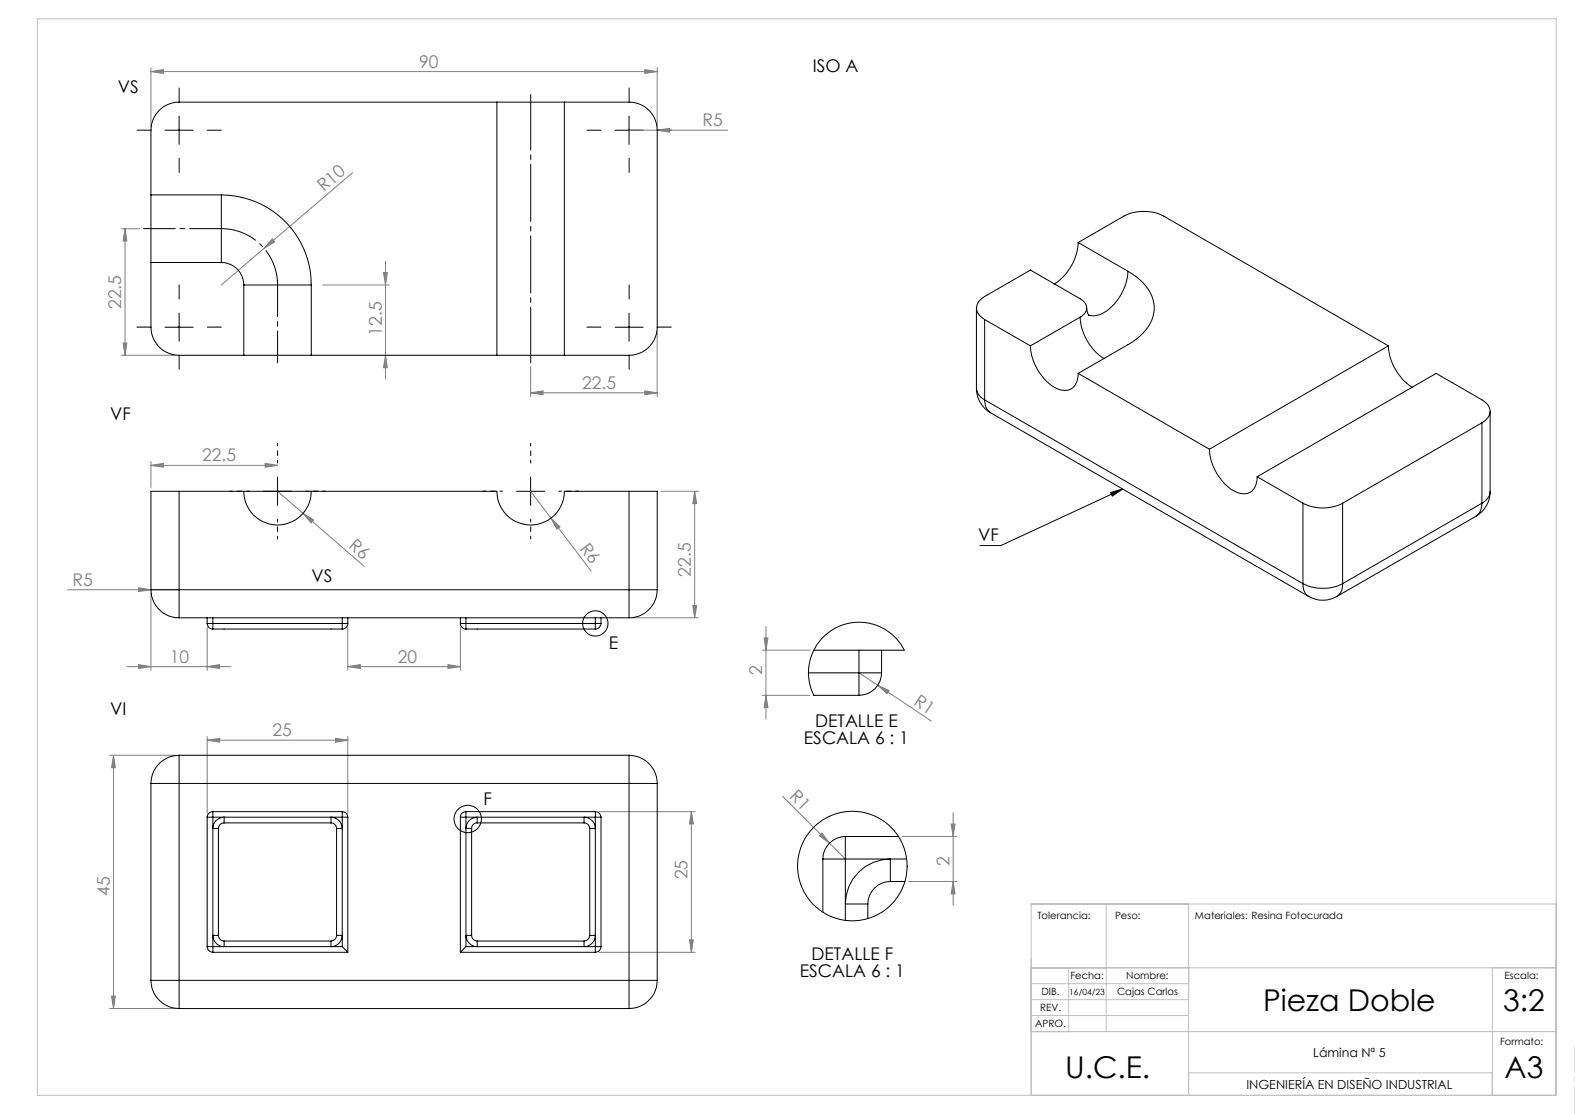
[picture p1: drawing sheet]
<svg xmlns="http://www.w3.org/2000/svg" width="420mm" height="297mm" viewBox="0 0 420 297" stroke-linecap="round" stroke-linejoin="round" font-family="sans-serif">
<path d="M74 76a15 15 0 0 0-15-15" fill="none" stroke="#000" stroke-width=".27" stroke-dasharray="15.2 1.3 1.3 1.3" stroke-dashoffset="5.4" stroke-linecap="butt"/>
<g fill="none" stroke="#000" stroke-width=".27">
<path d="M44 34.7h7.5M47.8 31v7.5M164 34.7h7.5M167.7 31v7.5M44 87.2h7.5M47.8 83.5v7.5M164 87.2h7.5M167.7 83.5v7.5M70.2 131h7.6M74 127.2v7.5M137.8 131h7.4M141.5 127.2v7.5"/>
<path d="M296.2 131.3l3.2-.9-2.8 1.9zM299.4 130.4l-32.5 15h-5.6"/>
<circle cx="158.8" cy="166.2" r="3.4"/>
<circle cx="124.7" cy="218.3" r="3.6"/>
</g>
<g fill="none" stroke="#808080" stroke-width=".27">
<path d="M40.3 19.1l3.3-.5v1zM40.3 18.1v15.6M40.3 19.1h135M171.9 18.6l3.4 .5-3.4 .5zM175.3 18.1v15.6M167.7 34.7h26.4M175.3 34.7l3.2-.5v1zM94 46l-23.6 20.2M32.3 61h5M33.3 61v33.7M33.3 61l.5 3.3h-1zM70.4 66.2l-11.4 9.8"/>
<path d="M72.6 63.7l.6 .8-2.8 1.7zM86 76h17.8M102.3 72.7h1l-.5 3.3zM102.8 69.6v31.5M32.3 94.7h14.4M32.8 91.4h1l-.5 3.3zM102.8 94.7l.5 3.3h-1zM141.5 97.7v8M175.3 88.2v17.5M141.5 104.7l3.3-.5v1zM141.5 104.7h33.8M171.9 104.2l3.4 .5-3.4 .5z"/>
<path d="M40.3 124.1l3.3-.6v1.1zM40.3 123v7M40.3 124.1h33.7M70.7 123.5l3.3 .6-3.3 .5zM74 131l6.8 5.9M80.8 136.9l2.8 1.7-.6 .8zM80.8 136.9l16.4 14.1M141.5 131l5.4 7.1M146.9 138.1l2.4 2.4-.8 .6zM146.9 138.1l10.8 14.2M176.2 131h10.1M185.2 131l.6 3.3h-1.1z"/>
<path d="M185.2 131v33.7M18 157.2h29.8M36.9 156.7l3.4 .5-3.4 .5zM40.3 158.2v20.5M33.9 177.7h27.7M36.9 177.2l3.4 .5-3.4 .5zM55.2 177.7l3.4-.5v1zM55.2 167.2v11.5M92.7 177.7l3.4-.5v1zM92.7 167.2v11.5M92.7 177.7h30.1M119.5 177.2l3.3 .5-3.3 .5z"/>
<path d="M122.8 167.2v11.5M168.8 164.7h17.5M184.7 161.4h1.1l-.6 3.3zM203.3 173.4h12.7M203.8 170.1h1l-.5 3.3zM204.3 167v24.7M229.1 179.4l5 3.3M55.2 197.3l3.4-.5v1.1zM55.2 196.4v20.5M55.2 197.3h37.5M89.5 196.8l3.2 .5-3.2 .6zM92.7 196.4v20.5"/>
<path d="M203.3 185.4h12.7M204.3 185.4l.5 3.3h-1zM234.1 182.7l3 1.4-.6 .9zM234.1 182.7l14.3 9.6M29.2 201.4h17.5M30.3 201.4v67.5M30.3 201.4l.5 3.3h-1.1zM159.7 216.4h25.7M184.4 216.4l.5 3.3h-1zM184.4 216.4v37.5M208.7 212.3l16.7 16.7M253.6 219.7h1.1l-.5 3.3z"/>
<path d="M254.2 216.7v24.7M218.5 222.8l.7-.7 2 2.7zM240.6 223h14.6M242.3 235h12.9M254.2 235l.5 3.3h-1.1zM159.7 253.9h25.7M183.9 250.6h1l-.5 3.3zM29.2 268.9h17.5M29.7 265.6h1.1l-.5 3.3z"/>
</g>
<path d="M66.5 131h-5.2M74 123.5v-5.3M74 138.5v5.2M81.5 131h5.3M134 131h-5.2M141.5 123.5v-5.3M141.5 138.5v5.2M149 131h5.3" fill="none" stroke="#000" stroke-width=".27" stroke-dasharray="15.2 1.3 1.3 1.3" stroke-dashoffset="14.5"/>
<path d="M59 61h-20.7M74 96.7v-20.7" fill="none" stroke="#000" stroke-width=".27" stroke-dasharray="15.2 1.3 1.3 1.3" stroke-dashoffset="6.8"/>
<path d="M141.5 25.2v71.5" fill="none" stroke="#000" stroke-width=".27" stroke-dasharray="15.2 1.3 1.3 1.3" stroke-dashoffset=".4"/>
<g fill="none" stroke="#000" stroke-width=".27" stroke-dasharray="15.2 1.3 1.3 1.3">
<path d="M40.3 34.7h-3.8M47.8 27.2v-3.7M55.3 34.7h3.7M160.3 34.7h-3.8M167.8 27.2v-3.7M175.3 34.7h3.7M47.8 42.2v3.8M167.8 42.2v3.8M47.8 79.7v-3.7M167.8 79.7v-3.7M40.3 87.2h-3.8M47.8 94.7v3.8"/>
<path d="M55.3 87.2h3.7M160.3 87.2h-3.8M167.8 94.7v3.8M175.3 87.2h3.7"/>
</g>
<path d="M420 297v-18.4" fill="none" stroke="#c0c0c0" stroke-width=".27" stroke-dasharray="15.2 1.3 1.3 1.3" stroke-dashoffset="7.9"/>
<path d="M10 5h405v287h-405zM275 258h140M285 258v17M295 240.9v34.1M316.4 240.9l.6 .1v51M398 258v34M415 241h-140v51M275 275h140M275 266.5h42M275 262.3h42M275 270.8h42M317 286h81" fill="none" stroke="#c0c0c0" stroke-width=".27"/>
<path d="M296.2 131.3l3.2-.9-2.8 1.9z" fill="#000"/>
<g fill="#808080">
<path d="M218.5 222.8l.7-.7 2 2.7z"/>
<path d="M36.9 156.7l3.4 .5-3.4 .5z"/>
<path d="M72.6 63.7l.6 .8-2.8 1.7z"/>
<path d="M146.9 138.1l2.4 2.4-.8 .6z"/>
<path d="M80.8 136.9l2.8 1.7-.6 .8z"/>
<path d="M234.1 182.7l3 1.4-.6 .9z"/>
<path d="M175.3 34.7l3.2-.5v1z"/>
<path d="M171.9 104.2l3.4 .5-3.4 .5zM141.5 104.7l3.3-.5v1z"/>
<path d="M40.3 124.1l3.3-.6v1.1zM70.7 123.5l3.3 .6-3.3 .5zM92.7 177.7l3.4-.5v1zM119.5 177.2l3.3 .5-3.3 .5zM36.9 177.2l3.4 .5-3.4 .5zM55.2 177.7l3.4-.5v1z"/>
<path d="M55.2 197.3l3.4-.5v1.1zM89.5 196.8l3.2 .5-3.2 .6z"/>
<path d="M40.3 19.1l3.3-.5v1zM171.9 18.6l3.4 .5-3.4 .5z"/>
<path d="M184.7 161.4h1.1l-.6 3.3zM185.2 131l.6 3.3h-1.1z"/>
<path d="M183.9 250.6h1l-.5 3.3zM184.4 216.4l.5 3.3h-1z"/>
<path d="M254.2 235l.5 3.3h-1.1zM253.6 219.7h1.1l-.5 3.3z"/>
<path d="M30.3 201.4l.5 3.3h-1.1zM29.7 265.6h1.1l-.5 3.3zM33.3 61l.5 3.3h-1zM32.8 91.4h1l-.5 3.3zM102.3 72.7h1l-.5 3.3zM102.8 94.7l.5 3.3h-1zM203.8 170.1h1l-.5 3.3zM204.3 185.4l.5 3.3h-1z"/>
</g>
<g fill="none" stroke="#000" stroke-width=".27">
<path d="M132.5 27.2h18M132.5 27.2h-84.7a7.5 7.5 0 0 0-7.5 7.5v17.3M132.5 27.2v67.5M150.5 27.2h17.2a7.5 7.5 0 0 1 7.6 7.5v52.5a7.5 7.5 0 0 1-7.6 7.5h-17.2M150.5 27.2v67.5M40.3 52v18M40.3 52h18.7M59 52a24.1 24.1 0 0 1 24 24M59 52v18M40.3 70v17.2a7.5 7.5 0 0 0 7.5 7.5h17.2M40.3 70h18.7M59 70a6 6 0 0 1 6 6"/>
<path d="M65 76h18M65 76v18.7M83 76v18.7M287.5 64.7l12.2-7.1a11.9 11.9 0 0 1 10.6 0l59.9 34.6M287.5 64.7a14.2 14.2 0 0 1-6.3 11M287.5 64.7l13.3 7.6M300.8 72.3a12.6 12.6 0 0 1 7 9.3 10.6 10.6 0 0 1-4.9 8.9l-15.4 9.1M300.8 72.3a13.8 13.8 0 0 1-7.1 11.4l-.7 .3a4 4 0 0 1-2.7 0M65 94.7h18M83 94.7h49.5M132.5 94.7h18M260.4 82.1v21.4"/>
<path d="M262.6 85.2v21.4M262.6 85.2l12.2 7M274.8 92.2a13.8 13.8 0 0 0 7.1 11.4 3.7 3.7 0 0 0 5.6-3.2v-.8M287.5 99.6l35 20.2M288 84.6a2.6 2.6 0 0 0 1.8-2.5 2.6 2.6 0 0 0-1.8-2.4l-13.2-7.7-12.2 7.1a3.1 3.1 0 0 0-1.1 5.2l1.1 .9M288 84.6a14.2 14.2 0 0 0 6.4 11M288 84.6l-13.2 7.6M289.8 82.1l.3 1.4 .3 .6M370.2 92.2a14.2 14.2 0 0 0 6.4 11.1M370.2 92.2l-47.7 27.6M260.4 103.5a7.5 7.5 0 0 0 3.7 6.5M260.4 103.5v.3a3.8 3.8 0 0 0 2.2 2.8"/>
<path d="M262.6 106.6v.7a3.3 3.3 0 0 0 1.5 2.7M262.6 106.6l84.9 49M264.1 110l84.9 49M322.5 119.8a13.8 13.8 0 0 0 7.1 11.4 3.7 3.7 0 0 0 5.6-3.3v-.8M395.2 112.7a3.3 3.3 0 0 0 1.8-4.3l-.7-1-1.1-.8-12.2-7-47.8 27.5M395.2 112.7l-37.2 21.5M395.2 112.7v21.5M397.4 109.7v21.4M47.8 131h-7.5v26.2M47.8 131v26.2M47.8 131h17.2M65 131a9 9 0 0 0 9 9 9 9 0 0 0 9-9"/>
<path d="M65 131h18M83 131h49.5a9 9 0 0 0 9 9 9 9 0 0 0 9-9h17.2M167.7 131h7.6v26.2M167.7 131v26.2M335.2 127.1l12.3 7.1M347.5 134.2a11.6 11.6 0 0 0 10.5 0M347.5 134.2v21.4M358 134.2v21.4M393.6 137.6l-37.1 21.4M395.2 134.2l-.4 1.9-1.2 1.5M395.2 134.2l-37.2 21.4M397.4 131.1a7.6 7.6 0 0 1-3.8 6.5"/>
<path d="M397.4 131.1l-.2 .8-.5 1-1.5 1.3M40.3 157.2a7.5 7.5 0 0 0 7.5 7.5M40.3 157.2h7.5M47.8 157.2v7.5M47.8 157.2h119.9M167.7 157.2v7.5M167.7 157.2h7.6M175.3 157.2a7.5 7.5 0 0 1-7.6 7.5M347.5 155.6a11.9 11.9 0 0 0 10.5 0M347.5 155.6v.7a3.4 3.4 0 0 0 1.5 2.7M349 159a7.6 7.6 0 0 0 7.5 0M358 155.6v.7a3.4 3.4 0 0 1-1.5 2.7"/>
<path d="M47.8 164.7h119.9M55.2 166.2h1.6M55.2 166.2a1.51 1.51 0 0 0 1.6 1.5M55.2 164.7v1.5M56.8 166.2v1.5M56.8 166.2h34.5M56.8 164.7v1.5M56.8 167.7h34.5M91.3 166.2v1.5M91.3 166.2h1.4M91.3 164.7v1.5M92.7 166.2a1.45 1.45 0 0 1-1.4 1.5"/>
<path d="M92.7 164.7v1.5M122.8 166.2h1.4M122.8 166.2a1.45 1.45 0 0 0 1.4 1.5M122.8 164.7v1.5M124.2 166.2v1.5M124.2 166.2h34.5M124.2 167.7h34.5M124.2 164.7v1.5M158.7 166.2h1.6M158.7 166.2v1.5M158.7 164.7v1.5M160.3 166.2a1.51 1.51 0 0 1-1.6 1.5"/>
<path d="M160.3 164.7v1.5M215.6 179.4h13.5M217 173.4h24.2l-1-1.6-1.5-1.9-2.4-1.9-2.6-1.3-3-.7h-3.6l-3.1 .9-2.4 1.2-2.1 1.7-1.9 2.4-1.3 3-.7 3.2 .2 3.1 .5 2.3 .7 1.6h12.1M229.1 179.4h6M229.1 179.4v6M229.1 173.4v6M235.1 179.4a6 6 0 0 1-6 6M235.1 173.4v6M40.3 208.9h7.5M40.3 208.9v52.5M47.8 201.4a7.6 7.6 0 0 0-7.5 7.5M47.8 201.4v7.5"/>
<path d="M47.8 208.9v52.5M47.8 208.9h119.9M47.8 201.4h119.9M55.2 217.9h1.6M55.2 217.9v34.5M56.8 216.4v1.5M56.8 216.4a1.51 1.51 0 0 0-1.6 1.5M56.8 217.9v34.5M56.8 217.9h34.5M56.8 216.4h34.5M59.8 219.4v-1.5a3 3 0 0 0-3 3h1.4M59.8 219.4a1.51 1.51 0 0 0-1.6 1.5"/>
<path d="M59.8 219.4h28.5M88.3 219.4v-1.5a3 3 0 0 1 3 3h-1.6M88.3 219.4a1.45 1.45 0 0 1 1.4 1.5M91.3 217.9h1.4M91.3 216.4v1.5M91.3 216.4a1.45 1.45 0 0 1 1.4 1.5M91.3 217.9v34.5M92.7 217.9v36M122.8 217.9h1.4M122.8 217.9v36M124.2 216.4v1.5M124.2 216.4a1.45 1.45 0 0 0-1.4 1.5"/>
<path d="M124.2 217.9v34.5M124.2 217.9h34.6M124.2 216.4h34.6M127.2 219.4v-1.5a3 3 0 0 0-3 3h1.6M127.2 219.4a1.45 1.45 0 0 0-1.4 1.5M127.2 219.4h28.6M155.8 219.4v-1.5a3 3 0 0 1 3 3h-1.5M155.8 219.4a1.51 1.51 0 0 1 1.5 1.5M158.8 217.9h1.5M158.8 216.4v1.5M158.8 216.4a1.51 1.51 0 0 1 1.5 1.5M158.8 217.9v34.5"/>
<path d="M160.3 217.9v34.5M167.7 208.9h7.6M167.7 201.4v7.5M167.7 201.4a7.6 7.6 0 0 1 7.6 7.5M167.7 208.9v52.5M175.3 208.9v52.5M58.2 220.9v28.5M89.7 220.9v28.5M125.8 220.9v28.5M157.3 220.9v28.5M219.4 229h6M219.4 229v14.2"/>
<path d="M225.4 223v6M225.4 223a6 6 0 0 0-6 6M225.4 229v16.4M225.4 229h16.4M225.4 223h14.2M237.4 235v-6a12 12 0 0 0-12 12h6M237.4 235a6 6 0 0 0-6 6M237.4 235h3.9M55.2 252.4h1.6M55.2 252.4a1.57 1.57 0 0 0 1.6 1.5M56.8 252.4v1.5M56.8 253.9h35.9"/>
<path d="M56.8 252.4h34.5M58.2 249.4h-1.4a3 3 0 0 0 3 3v-1.5M58.2 249.4a1.57 1.57 0 0 0 1.6 1.5M59.8 250.9h28.5M89.7 249.4h1.6a3 3 0 0 1-3 3v-1.5M89.7 249.4a1.51 1.51 0 0 1-1.4 1.5M91.3 252.4l1.4 1.5M122.8 253.9h36M124.2 252.4l-1.4 1.5M124.2 252.4h34.6M125.8 249.4h-1.6a3 3 0 0 0 3 3v-1.5M125.8 249.4a1.51 1.51 0 0 0 1.4 1.5"/>
<path d="M127.2 250.9h28.6M157.3 249.4a1.57 1.57 0 0 1-1.5 1.5M157.3 249.4h1.5a3 3 0 0 1-3 3v-1.5M158.8 252.4v1.5M158.8 252.4h1.5M160.3 252.4a1.57 1.57 0 0 1-1.5 1.5M231.4 241v3.9M40.3 261.4a7.6 7.6 0 0 0 7.5 7.5M40.3 261.4h7.5M47.8 261.4v7.5M47.8 268.9h119.9M47.8 261.4h119.9"/>
<path d="M167.7 261.4v7.5M167.7 261.4h7.6M175.3 261.4a7.6 7.6 0 0 1-7.6 7.5"/>
<circle cx="227.3" cy="230.9" r="14.6"/>
</g>
<g font-size="8">
<text x="336.8" y="269.5">Pieza Doble</text>
<text x="400.9" y="269.5">3:2</text>
<text x="284.1" y="287.4">U.C.E.</text>
<text x="401.2" y="287.4">A3</text>
</g>
<g font-size="4.7" fill="#808080">
<text x="111.8" y="18">90</text>
<text x="187.4" y="33.7">R5</text>
<text x="86.3" y="51.3" transform="rotate(-41 86.3 51.3)">R10</text>
<text x="32.3" y="82.4" transform="rotate(-90 32.3 82.4)">22.5</text>
<text x="101.8" y="89.5" transform="rotate(-90 101.8 89.5)">12.5</text>
<text x="155.3" y="103.7">22.5</text>
<text x="53.9" y="123">22.5</text>
<text x="92.7" y="145.8" transform="rotate(41 92.7 145.8)">R6</text>
<text x="154.4" y="146.3" transform="rotate(53 154.4 146.3)">R6</text>
<text x="184.3" y="153.7" transform="rotate(-90 184.3 153.7)">22.5</text>
<text x="19.3" y="156.2">R5</text>
<text x="45.3" y="176.7">10</text>
<text x="106.1" y="176.7">20</text>
<text x="203.3" y="179.9" transform="rotate(-90 203.3 179.9)">2</text>
<text x="243.4" y="187.7" transform="rotate(34 243.4 187.7)">R1</text>
<text x="72.7" y="196.3">25</text>
<text x="210.3" y="212.5" transform="rotate(45 210.3 212.5)">R1</text>
<text x="253.2" y="230.8" transform="rotate(-90 253.2 230.8)">2</text>
<text x="29.3" y="238.9" transform="rotate(-90 29.3 238.9)">45</text>
<text x="183.4" y="234.5" transform="rotate(-90 183.4 234.5)">25</text>
</g>
<g font-size="4.7">
<text x="216.8" y="19.3">ISO A</text>
<text x="31.4" y="24.7">VS</text>
<text x="29.4" y="112">VF</text>
<text x="260.8" y="144.4">VF</text>
<text x="83.1" y="155.2">VS</text>
<text x="162.3" y="173">E</text>
<text x="29.4" y="190.7">VI</text>
<text x="217.4" y="193.8">DETALLE E</text>
<text x="214.4" y="198.3">ESCALA 6 : 1</text>
<text x="128.9" y="214.6">F</text>
<text x="216.4" y="256.1">DETALLE F</text>
<text x="213.3" y="260.6">ESCALA 6 : 1</text>
</g>
<g font-size="3.3">
<text x="350.2" y="281.8">Lámina Nª 5</text>
<text x="332.4" y="290.3">INGENIERÍA EN DISEÑO INDUSTRIAL</text>
</g>
<g font-size="2.7">
<text x="276.6" y="245.1">Tolerancia:</text>
<text x="297.3" y="245.1">Peso:</text>
<text x="318.7" y="245.1">Materiales: Resina Fotocurada</text>
<text x="285.4" y="261">Fecha:</text>
<text x="300.3" y="261">Nombre:</text>
<text x="401.2" y="260.9">Escala:</text>
<text x="277.3" y="269.5">REV.</text>
<text x="277.7" y="265.3">DIB.</text>
<text x="297.9" y="265.3">Cajas Carlos</text>
<text x="276.1" y="273.8">APRO.</text>
<text x="400" y="278.6">Formato:</text>
</g>
<text font-size="2.3" x="285.1" y="265.3">16/04/23</text>
</svg>
